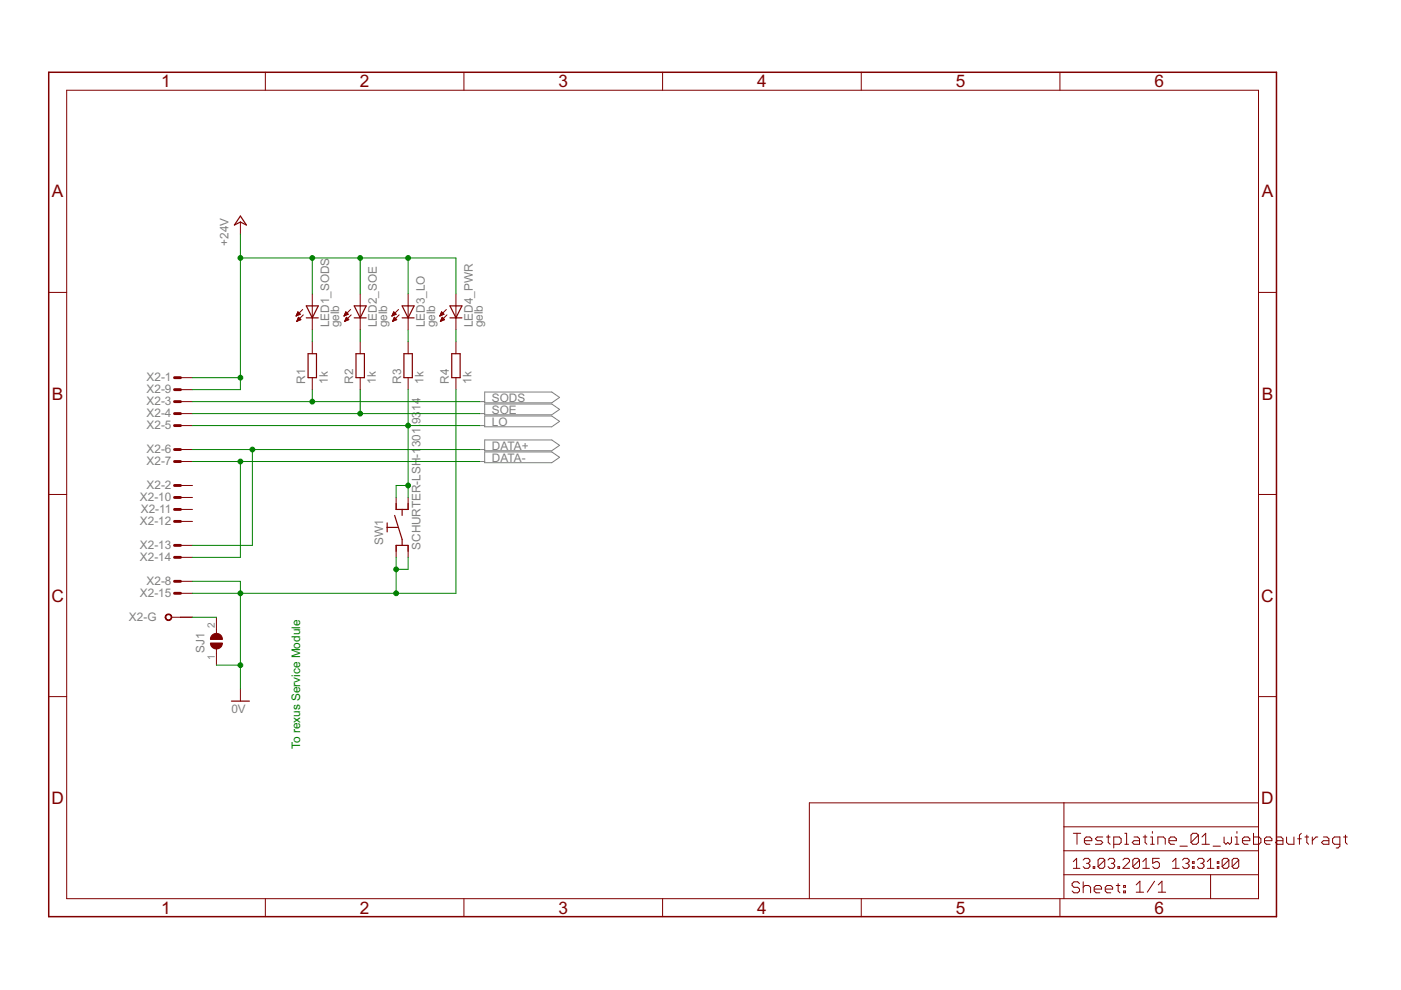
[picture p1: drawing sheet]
<svg xmlns="http://www.w3.org/2000/svg" width="297mm" height="210mm" viewBox="0 0 297 210" stroke-linecap="round" stroke-linejoin="round" font-family="sans-serif">
<path d="M101.7 85.2h1.1M101.7 87.7h1.1M101.7 90.2h1.1M101.7 95.3h1.1M101.7 97.9h1.1M102.8 83.1h14.2l1.6 1.2-1.6 1.1h-14.2zM102.8 85.7h14.2l1.6 1.1-1.6 1.1h-14.2zM102.8 88.2h14.2l1.6 1.1-1.6 1.2h-14.2zM102.8 93.3h14.2l1.6 1.1-1.6 1.2h-14.2zM102.8 95.8h14.2l1.6 1.2-1.6 1.1h-14.2z" fill="none" stroke="#808080" stroke-width=".21"/>
<g fill="none" stroke="#800000" stroke-width=".21">
<path d="M14.1 19.1h252.7v171.4h-252.7zM56.3 15.3v3.8M98.4 15.3v3.8M140.5 15.3v3.8M182.6 15.3v3.8M224.7 15.3v3.8M51 47.1v2.5M10.3 62h3.8M62.8 67h.1M62.8 66.9h.3M62.9 66.7h.5M62.9 66.6h.8"/>
<path d="M62.9 68.1h.2M63 66.5h.5M63 67.9h.4M63 66.4h.4M63 67.8h.6M63.1 66.3h.2M63.1 67.7h.6M63.1 66.1h.1M63.1 67.6h.5M63.2 66.1l-.4 .9M63.2 66.1l.5 .5M63.2 67.5h.3"/>
<path d="M63.2 67.4h.2M63.3 67.3l.5 .5-.9 .4zM63.7 66.6l-.9 .4M64.2 65.6l-1.4 1.4M64.3 66.8l-1.4 1.4M66.2 62.3v7.6M66.2 72.5v2.5M72.9 67h.1M73 66.9h.3M73 66.7h.6M73.1 66.6h.7M73.1 68.1h.1"/>
<path d="M73.2 66.5h.5M73.2 67.9h.3M73.2 66.4h.4M73.2 67.8h.6M73.3 66.3h.1M73.3 67.7h.6M73.3 66.1h.1M73.3 67.6h.5M73.3 66.1l-.4 .9M73.3 66.1l.5 .5-.9 .4M73.3 67.5h.3M73.4 67.4h.1"/>
<path d="M73.4 67.3l.6 .5-.9 .4zM74.3 65.6l-1.4 1.4M74.5 66.8l-1.4 1.4M76.4 62.3v7.6M76.4 72.5v2.5M83.1 67h.1M83.1 66.9h.3M83.2 66.7h.5M83.2 66.6h.8M83.2 68.1h.2M83.3 66.5h.6M83.3 67.9h.4"/>
<path d="M83.4 66.4h.3M83.4 67.8h.6M83.4 67.7h.7M83.4 66.3h.2M83.5 66.1h.1M83.5 67.6h.4M83.5 66.1l-.4 .9M83.5 66.1l.5 .5-.9 .4M83.5 67.5h.3M83.6 67.4h.1M83.6 67.3l.5 .5-.9 .4zM84.5 65.6l-1.4 1.4"/>
<path d="M84.6 66.8l-1.4 1.4M86.5 62.3v7.6M86.5 72.5v2.5M93.3 67h.1M93.3 66.9h.3M93.4 66.7h.5M93.4 66.6h.7M93.4 68.1h.2M93.5 66.5h.5M93.5 67.9h.4M93.5 66.4h.4M93.5 67.8h.6"/>
<path d="M93.6 67.7h.6M93.6 66.3h.2M93.6 66.1h.1M93.6 67.6h.5M93.6 66.1l-.4 .9M93.6 66.1l.5 .5M93.7 67.5h.3M93.7 67.4h.2M93.7 67.3l.6 .5-.9 .4zM94.1 66.6l-.9 .4M94.6 65.6l-1.4 1.4M94.8 66.8l-1.4 1.4"/>
<path d="M96.7 62.3v7.6M96.7 72.5v2.5M266.8 62h3.8M38.3 82.6h2.5M38.3 97.9h2.5M38.3 95.3h2.5M38.3 90.2h2.5M38.3 87.7h2.5M38.3 85.2h2.5M38.3 80.1h2.5M66.2 80.1v2.5M76.4 80.1v2.5"/>
<path d="M86.5 80.1v2.5M96.7 80.1v2.5M10.3 104.8h3.8M38.3 105.5h2.5M38.3 108h2.5M38.3 110.6h2.5M38.3 115.6h2.5M38.3 102.9h2.5M38.3 118.2h2.5M84 105.5v2.5M84 115.6v2.6M86.5 105.5v2.5"/>
<path d="M86.5 115.6v2.6M266.8 104.8h3.8M36.4 130.9h4.4M38.3 123.3h2.5M38.3 125.8h2.5M45.9 130.9v3.4M45.9 137.6v3.4M10.3 147.7h3.8M51 146.1v2.6M266.8 147.7h3.8M225.6 170.2v20.3M225.6 175.3h41.2"/>
<path d="M227.6 176.7h1.5M228.3 176.7v2.3M229.9 178.2h1.6v-.4l-.4-.3h-.8l-.4 .3v.8l.4 .4h.8M233.8 177.5h-1.2l-.4 .3 .4 .4h.8l.4 .4-.4 .4h-1.2M234.6 177.5h.8M235 177.1v1.5l.4 .4M236.1 179h1.2l.4-.4v-.8l-.4-.3h-1.2v2.3M238.5 176.7h.4v2.3M238.5 179h.8M240.4 177.5h.8l.4 .3v1.2h-1.2l-.3-.4 .3-.4h1.2M242.4 177.5h.8M242.8 177.1v1.5l.4 .4"/>
<path d="M243.9 179h.8M243.9 177.5h.4v1.5M244.3 176.3v.4M245.5 179v-1.5h1.2l.4 .3v1.2M247.8 178.2h1.6v-.4l-.4-.3h-.8l-.4 .3v.8l.4 .4h.8M250.2 179.4h1.5M254.1 177.1l-.4-.4h-.8l-.4 .4v1.5M254.1 177.1v1.5l-.4 .4h-.8l-.4-.4M254.1 177.1l-1.6 1.5M254.8 179h1.6M254.8 177.5l.8-.8v2.3M257.2 179.4h1.5"/>
<path d="M259.5 177.5v1.1l.4 .4 .4-.4 .4 .4 .4-.4v-1.1M261.9 179h.8M261.9 177.5h.4v1.5M262.3 176.3v.4M263.4 178.2h1.6v-.4l-.4-.3h-.8l-.4 .3v.8l.4 .4h.8M265.8 176.7v2.3h1.1l.4-.4v-.8l-.4-.3h-1.1M266.8 170.2h-95.2v20.3M268.1 178.2h1.6v-.4l-.4-.3h-.8l-.4 .3v.8l.4 .4h.8M270.8 177.5h.8l.4 .3v1.2h-1.2l-.4-.4 .4-.4h1.2M272.8 177.5v1.1l.4 .4h1.1v-1.5M275.1 177.8h.8M275.9 176.7l-.4 .4v1.9"/>
<path d="M276.7 177.5h.8M277.1 177.1v1.5l.4 .4M278.2 177.5v1.5M279.4 177.5h-.4l-.8 .7M280.6 177.5h.7l.4 .3v1.2h-1.1l-.4-.4 .4-.4h1.1M284.1 179h-1.2l-.4-.4v-.8l.4-.3h1.2v1.9l-.4 .4h-.4M284.9 177.5h.7M285.3 177.1v1.5l.3 .4M56.3 190.5v3.9M98.4 190.5v3.9M140.5 190.5v3.9M182.6 190.5v3.9"/>
<path d="M224.7 190.5v3.9M225.6 185.5h41.2M225.6 180.4h41.2M227.6 182.7l.7-.7v2.1M227.6 184.1h1.4M228.9 187.3l-.4-.3h-.8l-.4 .3v.4l.4 .4h.8l.4 .4v.4l-.4 .4h-.8l-.4-.4M229.7 182.4l.3-.4h.7l.4 .4v.3l-.4 .3M229.7 188.1l.3-.4h.8l.4 .4v1.2M229.7 187v2.3M230.4 183h.3M230.7 183l.4 .4v.3l-.4 .4h-.7l-.3-.4M231.8 183.7h.3v.4h-.3z"/>
<path d="M232 188.5h1.6v-.4l-.4-.4h-.8l-.4 .4v.8l.4 .4h.8M234.2 182.4v1.3l-.3 .4h-.7l-.4-.4M234.2 182.4l-.3-.4h-.7l-.4 .4v1.3M234.2 182.4l-1.4 1.3M234.3 188.5h1.6v-.4l-.4-.4h-.8l-.4 .4v.8l.4 .4h.8M234.9 182.4l.4-.4h.7l.3 .4v.3l-.3 .3M235.6 183h.4M236 183l.3 .4v.3l-.3 .4h-.7l-.4-.4M236.7 187.7h.7M237 183.7h.4v.4h-.4zM237.1 187.3v1.6l.3 .4M238.1 182.4l.3-.4h.7l.4 .4v.3l-1.4 1.4h1.4"/>
<path d="M238.2 187.7h.4v.4h-.4zM238.2 188.9h.4v.4h-.4zM240.9 187.6l.8-.8v2.4M240.9 189.2h1.6M241.6 182.4v1.3l-.4 .4h-.7l-.3-.4M241.6 182.4l-.4-.4h-.7l-.3 .4v1.3M241.6 182.4l-1.4 1.3M242.3 184.1h1.4M242.3 182.7l.7-.7v2.1M244.8 186.8l-1.6 2.4M245.6 189.2h1.5M245.6 187.6l.8-.8v2.4"/>
<path d="M245.8 182h-1.4v1l.7-.3h.3l.4 .3v.7l-.4 .4h-.6l-.4-.4M248.6 184.1h1.4M248.6 182.7l.7-.7v2.1M250.7 182.4l.4-.4h.7l.3 .4v.3l-.3 .3M251.4 183h.4M251.8 183l.3 .4v.3l-.3 .4h-.7l-.4-.4M252.8 183.7h.4v.4h-.4zM252.8 182.7h.4v.3h-.4zM253.9 182.4l.3-.4h.7l.4 .4v.3l-.4 .3M254.6 183h.3M254.9 183l.4 .4v.3l-.4 .4h-.7l-.3-.4M256 182.7l.7-.7v2.1"/>
<path d="M256 184.1h1.4M256.7 185.5v5M258.1 183.7h.3v.4h-.3zM258.1 182.7h.3v.3h-.3zM260.5 182.4v1.3l-.3 .4h-.7l-.4-.4M260.5 182.4l-.3-.4h-.7l-.4 .4v1.3M260.5 182.4l-1.4 1.3M262.6 182.4v1.3l-.3 .4h-.7l-.4-.4M262.6 182.4l-.3-.4h-.7l-.4 .4v1.3M262.6 182.4l-1.4 1.3"/>
</g>
<path d="M10.3 15.3h260.3v179.1h-260.3z" fill="none" stroke="#800000" stroke-width=".32"/>
<g fill="none" stroke="#800000" stroke-width=".25">
<path d="M51 45.8l1.2 1.9-1.2-.6-1.3 .6zM64.9 64.9h2.6l-1.3 2.5zM64.9 67.4h2.6M65.3 75h1.8v5.1h-1.8zM75.1 67.4h2.5M75.1 64.9h2.5l-1.2 2.5zM75.5 75h1.8v5.1h-1.8zM85.3 67.4h2.5M85.3 64.9h2.5l-1.3 2.5zM85.6 75h1.8v5.1h-1.8zM95.4 67.4h2.5M95.4 64.9h2.5l-1.2 2.5z"/>
<path d="M95.8 75h1.8v5.1h-1.8zM82.1 111.8h2.2M82.1 110.9v1.9M83.7 109.3l1.6 5.1v1.2M84 106.7v1.3h2.5v-1.3M84 116.9v-1.3h2.5v1.3M85.3 108v1.3M49.1 148.7h3.8"/>
</g>
<g fill="none" stroke="#800000" stroke-width=".61">
<path d="M37 82.6h1.3M37 97.9h1.3M37 95.3h1.3M37 90.2h1.3M37 87.7h1.3M37 85.2h1.3M37 80.1h1.3M37 105.5h1.3M37 108h1.3M37 110.6h1.3M37 115.6h1.3M37 102.9h1.3"/>
<path d="M37 118.2h1.3M37 123.3h1.3M37 125.8h1.3"/>
</g>
<g fill="#800000" stroke="#800000" stroke-width=".21">
<path d="M35.2 130.4a.71 .71 0 0 1 1.1 .1 .71 .71 0 0 1-.4 1 .71 .71 0 0 1-.9-.6h.2a.56 .56 0 0 1 .7-.6 .56 .56 0 0 1 .2 .9 .56 .56 0 0 1-.9-.1l-.2-.2z" fill-rule="evenodd"/>
<path d="M45 134.6a1.27 1.27 0 0 1 1.4-.2 1.27 1.27 0 0 1 .8 1.2h-2.6l.1-.5z" fill-rule="evenodd"/>
<path d="M44.6 136.3h2.6a1.27 1.27 0 0 1-1.3 1.3 1.27 1.27 0 0 1-1.3-1.3z" fill-rule="evenodd"/>
</g>
<g fill="none" stroke="#008000" stroke-width=".21">
<path d="M51 49.6v33h-10.2M51 54.7h45.7v7.6M66.2 54.7v7.6M76.4 54.7v7.6M86.5 54.7v7.6M66.2 69.9v2.6M76.4 69.9v2.6M86.5 69.9v2.6M96.7 69.9v2.6M40.8 80.1h10.2M40.8 87.7h60.9M40.8 95.3h60.9"/>
<path d="M40.8 97.9h60.9M40.8 85.2h60.9M40.8 90.2h60.9M51 97.9v20.3h-10.2M53.5 95.3v20.3h-12.7M66.2 82.6v2.6M76.4 82.6v5.1M86.5 82.6v22.9M96.7 82.6v43.2h-55.9M84 118.2v7.6M86.5 118.2v2.5h-2.5M86.5 102.9h-2.5v2.6"/>
<path d="M40.8 123.3h10.2v22.8M40.8 130.9h5.1M45.9 141h5.1"/>
</g>
<g fill="#008000" stroke="#008000" stroke-width=".21">
<circle cx="51" cy="80.1" r=".51"/>
<circle cx="51" cy="54.7" r=".51"/>
<circle cx="66.2" cy="54.7" r=".51"/>
<circle cx="86.5" cy="54.7" r=".51"/>
<circle cx="76.4" cy="54.7" r=".51"/>
<circle cx="51" cy="125.8" r=".51"/>
<circle cx="84" cy="120.7" r=".51"/>
<circle cx="84" cy="125.8" r=".51"/>
<circle cx="51" cy="141" r=".51"/>
<circle cx="76.4" cy="87.7" r=".51"/>
<circle cx="53.5" cy="95.3" r=".51"/>
<circle cx="51" cy="97.9" r=".51"/>
<circle cx="66.2" cy="85.2" r=".51"/>
<circle cx="86.5" cy="90.2" r=".51"/>
<circle cx="86.5" cy="102.9" r=".51"/>
</g>
<g font-size="4.1" fill="#800000">
<text x="34.2" y="18.5">1</text>
<text x="76.3" y="18.5">2</text>
<text x="118.4" y="18.5">3</text>
<text x="160.5" y="18.5">4</text>
<text x="202.6" y="18.5">5</text>
<text x="244.8" y="18.5">6</text>
<text x="11" y="41.9">A</text>
<text x="267.5" y="41.9">A</text>
<text x="11" y="84.7">B</text>
<text x="267.5" y="84.7">B</text>
<text x="10.9" y="127.6">C</text>
<text x="267.4" y="127.6">C</text>
<text x="10.9" y="170.4">D</text>
<text x="267.4" y="170.4">D</text>
<text x="34.2" y="193.7">1</text>
<text x="76.3" y="193.7">2</text>
<text x="118.4" y="193.7">3</text>
<text x="160.5" y="193.7">4</text>
<text x="202.6" y="193.7">5</text>
<text x="244.8" y="193.7">6</text>
</g>
<g font-size="2.8" fill="#808080">
<text x="48.4" y="52.1" transform="rotate(-90 48.4 52.1)">+24V</text>
<text x="69.8" y="69.4" transform="rotate(-90 69.8 69.4)">LED1_SODS</text>
<text x="71.9" y="69.4" transform="rotate(-90 71.9 69.4)">gelb</text>
<text x="79.9" y="69.4" transform="rotate(-90 79.9 69.4)">LED2_SOE</text>
<text x="82.1" y="69.4" transform="rotate(-90 82.1 69.4)">gelb</text>
<text x="90.1" y="69.4" transform="rotate(-90 90.1 69.4)">LED3_LO</text>
<text x="92.2" y="69.4" transform="rotate(-90 92.2 69.4)">gelb</text>
<text x="100.2" y="69.4" transform="rotate(-90 100.2 69.4)">LED4_PWR</text>
<text x="102.4" y="69.4" transform="rotate(-90 102.4 69.4)">gelb</text>
<text x="31.1" y="83.4">X2-9</text>
<text x="31.1" y="80.8">X2-1</text>
<text x="64.7" y="81.4" transform="rotate(-90 64.7 81.4)">R1</text>
<text x="69.5" y="81.4" transform="rotate(-90 69.5 81.4)">1k</text>
<text x="74.9" y="81.4" transform="rotate(-90 74.9 81.4)">R2</text>
<text x="79.7" y="81.4" transform="rotate(-90 79.7 81.4)">1k</text>
<text x="85" y="81.4" transform="rotate(-90 85 81.4)">R3</text>
<text x="89.8" y="81.4" transform="rotate(-90 89.8 81.4)">1k</text>
<text x="95.2" y="81.4" transform="rotate(-90 95.2 81.4)">R4</text>
<text x="100" y="81.4" transform="rotate(-90 100 81.4)">1k</text>
<text x="31.1" y="88.5">X2-4</text>
<text x="31.1" y="85.9">X2-3</text>
<text x="89.2" y="89.9" transform="rotate(-90 89.2 89.9)">93</text>
<text x="89.2" y="87.1" transform="rotate(-90 89.2 87.1)">14</text>
<text x="104.3" y="87.7">SOE</text>
<text x="104.3" y="85.2">SODS</text>
<text x="31.1" y="91">X2-5</text>
<text x="89.2" y="94.8" transform="rotate(-90 89.2 94.8)">301.</text>
<text x="104.3" y="95.3">DATA+</text>
<text x="104.3" y="90.2">LO</text>
<text x="31.1" y="98.6">X2-7</text>
<text x="31.1" y="96.1">X2-6</text>
<text x="89.2" y="97" transform="rotate(-90 89.2 97)">-1</text>
<text x="104.3" y="97.9">DATA-</text>
<text x="29.7" y="106.2">X2-10</text>
<text x="31.1" y="103.7">X2-2</text>
<text x="29.7" y="111.3">X2-12</text>
<text x="29.9" y="108.8">X2-11</text>
<text x="29.7" y="116.4">X2-13</text>
<text x="29.7" y="118.9">X2-14</text>
<text x="81.2" y="115.6" transform="rotate(-90 81.2 115.6)">SW1</text>
<text x="89.2" y="116.6" transform="rotate(-90 89.2 116.6)">SCHURTER-LSH</text>
<text x="31.1" y="124">X2-8</text>
<text x="27.3" y="131.6">X2-G</text>
<text x="29.7" y="126.6">X2-15</text>
<text x="43.3" y="138.5" transform="rotate(-90 43.3 138.5)">SJ1</text>
<text x="49.1" y="151.2">0V</text>
</g>
<text font-size="2.8" fill="#008000" x="63.7" y="158.8" transform="rotate(-90 63.7 158.8)">To rexus Service Module</text>
<g font-size="2.4" fill="#808080">
<text x="45.5" y="133.1" transform="rotate(-90 45.5 133.1)">2</text>
<text x="45.5" y="140" transform="rotate(-90 45.5 140)">1</text>
</g>
</svg>
